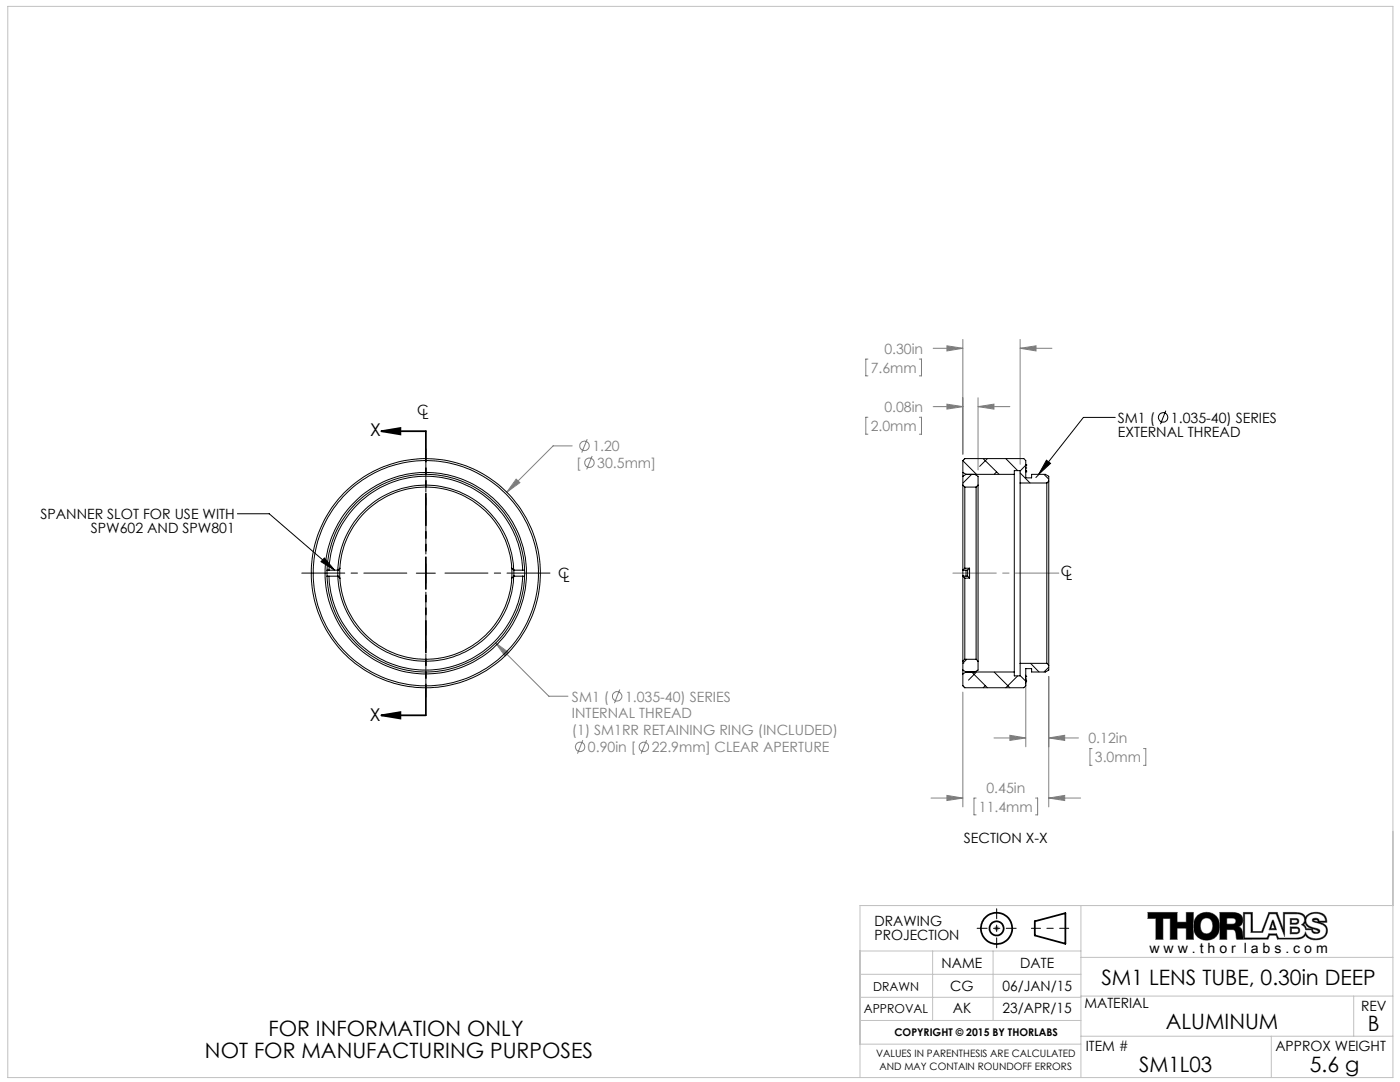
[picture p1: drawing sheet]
<svg xmlns="http://www.w3.org/2000/svg" width="279mm" height="216mm" viewBox="0 0 279 216" stroke-linecap="round" stroke-linejoin="round" font-family="sans-serif">
<g fill="none" stroke="#000" stroke-width=".35">
<path d="M76.1 86h8.9M76.1 86l3.8-.6v1.3zM76.1 142.7h8.9M76.1 142.7l3.8-.6v1.3zM206.5 183.8l6.1-1.6v6.1l-6.1-1.6z"/>
<circle cx="198.9" cy="185.2" r="3.1"/>
<circle cx="198.9" cy="185.2" r="1.4"/>
</g>
<g fill="none" stroke="#808080" stroke-width=".2">
<path d="M173.2 71.6h-.4v3.4h.4M183.5 71.6h.4v3.4h-.4M186.2 69.5h6M189 69l3.2 .5-3.2 .5zM192.2 67.7v22.9M195.2 79.4v14.4M203.6 69.5l3.2-.5v1zM203.6 67.7v24.9M203.6 69.5h6.3M103 95.6l.8 .7-2.7 1.9zM114.2 89h-3.8l-9.3 9.2M117.2 87.6l-1.1 2.7"/>
<path d="M118.2 91l-1.1 2.7M173.2 83.3h-.4v3.3h.4M183.5 83.3h.4v3.3h-.4M186.2 81.1h6M189 80.6l3.2 .5-3.2 .5zM195.2 81.1l3.2-.5v1zM195.2 81.1h6.3M98.9 128.3l2.6 1.9-.7 .7zM98.9 128.3l10.6 10.6h3.8M123.7 137.6l-1.1 2.7M192.2 138.1v22.9M204.7 136v13"/>
<path d="M209.3 135v26M116.3 147.7l-1 2.7M129 147.7l-1 2.7M185.8 159.2h6.4M189 158.7l3.2 .5-3.2 .5zM194.8 159.2h-.4v3.4h.4M198.4 147.2h6.3M201.5 146.7l3.2 .5-3.2 .5zM206.7 159.2h.4v3.4h-.4M209.3 147.2l3.2-.5v1zM209.3 159.2l3.2-.5v1zM209.3 147.2h5.9"/>
<path d="M209.3 159.2h6.4M217.9 149.4h-.4v3.3h.4M228.2 149.4h.5v3.3h-.5M198.4 185.2h1M198.5 184.9l.7 .7M198.9 184.7v1M199.2 184.9l-.7 .7M229.1 182.1h5.8v1.9h1.8v-1.9h1.5v5.3h-1.5v-2.2h-1.8v2.2h-1.4v-4.1h-1.4v4.1h-1.4v-4.1h-1.6zM239 182.7a2.7 2.7 0 0 1 3.3-.2 2.7 2.7 0 0 1 1 3.1 2.65 2.65 0 0 1-3.2 1.9 2.65 2.65 0 0 1-1.9-3.3l.2-.6zM239.9 183.5a1.21 1.21 0 0 1 1.3-.3 1.21 1.21 0 0 1 .8 1.1 1.49 1.49 0 0 1-1.2 2 1.69 1.69 0 0 1-.9-2.8zM244.8 183.2h1.2a.61 .61 0 0 1 .7 .6 .61 .61 0 0 1-.7 .6h-1.2zM247.2 184.9a1.46 1.46 0 0 0 .8-1.6 1.46 1.46 0 0 0-1.3-1.2h-3.2v5.3h1.3v-1.9h1.3a1.71 1.71 0 0 1 .6 1.7l.1 .2h1.3"/>
<path d="M247.2 184.9a2.41 2.41 0 0 1 .9 2.2v.3M247.2 184.9h.1M248.4 182.4h1.3v3.7h2.3l1.4-3.7h1.3l1.7 4.4v-4.4h2.2a1.26 1.26 0 0 1 1.4 .3 1.26 1.26 0 0 1 .1 1.5l-.4 .3a1.2 1.2 0 0 1 .9 1h1.2a.86 .86 0 0 0 .7 .8 .86 .86 0 0 0 .9-.5l-.1-.3a5.9 5.9 0 0 1-2.5-1.2 1.4 1.4 0 0 1 1.3-2 1.84 1.84 0 0 1 2.4 1.5h-1.2a.73 .73 0 0 0-.6-.6 .73 .73 0 0 0-.8 .4l.1 .3a5.7 5.7 0 0 1 2.5 1.1 1.59 1.59 0 0 1-1.5 2.3 2.11 2.11 0 0 1-2.5-1.4 1.54 1.54 0 0 1-1.8 1.3h-3.5l-.4-.9h-1.6l-.3 .8h-4.5zM253.9 183.6h.2l.6 1.9h-1.4zM254 184.1l.4 1.2h-.8zM257.5 183.3h1.1a.58 .58 0 0 1 .6 .6 .58 .58 0 0 1-.6 .5h-1.1zM257.5 185h1.2a.69 .69 0 0 1 .7 .6 .69 .69 0 0 1-.7 .7h-1.2zM257.7 183.5l1.1 .1 .1 .4-.4 .2h-.8zM257.7 185.2h1a.43 .43 0 0 1 .5 .5 .43 .43 0 0 1-.5 .4h-1zM260.5 184.1a1.57 1.57 0 0 0 1.4 1.2h-1.2l-.5-.8zM262 185.3l1.1 .5a.61 .61 0 0 1-.7 .3 .61 .61 0 0 1-.4-.6zM262.1 183.6a.52 .52 0 0 1 .9 .4z"/>
<path d="M263.3 184h.1M263.3 184h1.5a1.84 1.84 0 0 0-2.2-2 2.32 2.32 0 0 0-2.1 1.1 1.76 1.76 0 0 0-2.1-1h-2.3v3.3l-1.2-3.3h-1.7l-1.4 3.8h-1.8l-.1-3.8h-1.8v5.3M263.3 184a1.72 1.72 0 0 1 1.6 1.8 1.72 1.72 0 0 1-1.6 1.7 2.53 2.53 0 0 1-2.8-1 1.59 1.59 0 0 1-1.6 .9h-3.9l-.3-.8h-1.3l-.4 .8h-4.9"/>
<circle cx="116.6" cy="89" r=".95"/>
<circle cx="117.6" cy="92.3" r=".94"/>
<circle cx="123.2" cy="138.9" r=".94"/>
<circle cx="115.8" cy="149" r=".93"/>
<circle cx="128.5" cy="149" r=".94"/>
</g>
<path d="M205.8 185.2h7.5" fill="none" stroke="#000" stroke-width=".2" stroke-dasharray="15.2 1.3 1.3 1.3" stroke-dashoffset="13.4"/>
<path d="M195 185.2h7.8M198.9 181.3v7.8" fill="none" stroke="#000" stroke-width=".2" stroke-dasharray="15.2 1.3 1.3 1.3" stroke-dashoffset="13.2"/>
<g fill="none" stroke="#c0c0c0" stroke-width=".2">
<path d="M1.6 1.3h276.4v213.7h-276.4zM171.6 189.8h44.1M171.6 199h44.1M171.6 194.4h44.1M186.1 189.8v13.8M198.2 189.8v13.8M215.7 198.8h62.3M215.7 180.7v34.3M215.7 191h62.3M270.2 198.8v8M278 180.7h-106.4v34.3M171.6 203.6h44.1"/>
<path d="M171.6 208.4h44.1M215.7 206.8h62.3M253.7 206.8v8.2"/>
</g>
<path d="M240 183.5a1.27 1.27 0 0 1 1.5-.2 1.27 1.27 0 0 1 .5 1.4 1.28 1.28 0 0 1-.6 1.5 1.28 1.28 0 0 1-1.5-.3 2.12 2.12 0 0 1 .1-2.4zM239 182.7a2.83 2.83 0 0 0-.6 3.4 2.83 2.83 0 0 0 3.2 1.4 2.79 2.79 0 0 0 1.7-3.7 2.79 2.79 0 0 0-3.7-1.5zM229.1 182.1h5.8v1.9h1.8v-1.9h1.5v5.3h-1.5v-2.2h-1.8v2.2h-1.4v-4.1h-1.4v4.1h-1.4v-4.1h-1.6zM243.5 182.1h2.7a1.53 1.53 0 0 1 1.7 .9 1.53 1.53 0 0 1-.7 1.9l.5 .4 .2 .3 .2 1.8h-1.3l-.2-1.4-.5-.5h-1.3v1.9h-1.3zM244.8 183.2v1.2h1.4l.4-.4v-.5l-.3-.3zM262.1 183.6h.5a.24 .24 0 0 1 .3 0 .24 .24 0 0 1 0 .3l-.6-.1zM260.5 184.1a1.57 1.57 0 0 0 1.4 1.2h-1.2l-.2-.5a.4 .4 0 0 1 0-.7zM248.1 182.1v5.3h4.9l.4-.8h1.3l.3 .8h3.9a1.64 1.64 0 0 0 1.6-.9 2.71 2.71 0 0 0 3.7 .6 1.66 1.66 0 0 0 .7-1.9 1.66 1.66 0 0 0-1.6-1.2h1.5a1.88 1.88 0 0 0-2.4-2 2.15 2.15 0 0 0-1.9 1.1v-.2a1.84 1.84 0 0 0-2.1-.8h-2.3v3.3l-1.2-3.3h-1.7l-1.4 3.8h-1.8l-.1-3.8zM248.4 182.4h1.3v3.7h2.3l1.4-3.7h1.3l1.7 4.4v-4.4h2.2a1.32 1.32 0 0 1 1.7 1.3l-.1 .4-.5 .4 .2 .1a1.14 1.14 0 0 1 .7 .9h1.2v.4a.85 .85 0 0 0 .9 .4 .85 .85 0 0 0 .7-.6l-.2-.3-.6-.2a2.02 2.02 0 0 1-1.9-1.3 1.53 1.53 0 0 1 1.7-1.7 1.7 1.7 0 0 1 2.1 1.6h-1.2l-.2-.4-.5-.2-.5 .1-.2 .2a.43 .43 0 0 0 .1 .4 .43 .43 0 0 0 .5 .1l.3 .1a1.75 1.75 0 0 1 1.9 1.5 1.83 1.83 0 0 1-2.4 1.7 1.75 1.75 0 0 1-1.8-1.4 1.54 1.54 0 0 1-1.8 1.3h-3.5l-.4-.9h-1.6l-.3 .8h-4.5zM262 185.3l.6 .2a.34 .34 0 0 1 .4 .5l-.4 .1-.4-.2-.2-.2zM253.9 183.6l-.6 1.9h1.4l-.6-1.9zM254 184.1l.4 1.2h-.8zM257.5 183.3h1.4l.3 .3v.5l-.5 .3h-1.2zM257.7 183.5v.7h1l.2-.3-.1-.3zM257.5 185h1.6l.3 .5-.1 .6-.5 .2h-1.3zM257.7 185.2v.9h1.1l.4-.3v-.3l-.3-.3z" fill-rule="evenodd" fill="#000"/>
<g fill="none" stroke="#000" stroke-width=".2">
<path d="M208.8 91.8l.9 .7-2.4 2.2zM222.6 83.3h-6.4l-8.9 11.4M232.7 82l-1.1 2.6M47.4 102.5h6.3l13.1 11.3M64.7 111.3l2.1 2.5-2.7-1.7zM83.1 114.4h3.8M85 112.5v3.8"/>
<circle cx="232.1" cy="83.3" r=".95"/>
</g>
<path d="M81.2 114.4h-21M85 110.5v-20.9M85 118.2v20.9M88.8 114.4h21" fill="none" stroke="#000" stroke-width=".2" stroke-dasharray="15.2 1.3 1.3 1.3" stroke-dashoffset="6.7"/>
<path d="M85 86v56.7" fill="none" stroke="#000" stroke-width=".35" stroke-dasharray="6.3 1.3 1.3 1.3 1.3 1.3" stroke-dashoffset=".2"/>
<path d="M190.2 114.4h21.1" fill="none" stroke="#808080" stroke-width=".2" stroke-dasharray="15.2 1.3 1.3 1.3" stroke-dashoffset="6.6"/>
<g fill="#000">
<path d="M76.1 86l3.8-.6v1.3zM76.1 142.7l3.8-.6v1.3z"/>
<path d="M64.7 111.3l2.1 2.5-2.7-1.7zM208.8 91.8l.9 .7-2.4 2.2z"/>
</g>
<path d="M103 95.6l-1.9 2.6 2.7-1.9zM98.9 128.3l1.9 2.6 .7-.7zM195.2 81.1l3.2-.5v1zM189 80.6l3.2 .5-3.2 .5zM189 69l3.2 .5-3.2 .5zM203.6 69.5l3.2-.5v1zM209.3 147.2l3.2-.5v1zM201.5 146.7l3.2 .5-3.2 .5zM209.3 159.2l3.2-.5v1zM189 158.7l3.2 .5-3.2 .5z" fill="#808080"/>
<g fill="none" stroke="#000" stroke-width=".2">
<path d="M192.2 94.3v.7M192.2 96.8v17M192.2 95v1.8M192.2 94.3l.6 .4M192.2 96.8l.3 .4M192.5 97.2v16.2M192.5 91.5h11.8l.4 .4v3.5h1.2v-.7h2.7l.7 .3v1M192.5 91.5l-.3 .4v2.4M192.5 97.2h2.3M192.5 91.5l-.3 .4 2.7 2.8M192.8 94.7h9.6M192.8 94.7l-.6 .3"/>
<path d="M193.9 94.7l-1.7 1.7M194.5 94.7l.7 .3v1.8M194.8 97.2v34.4M195.2 96.8v35.1M195.2 96.8l-.4 .4M196.2 91.5l3.2 3.2M197.1 91.5l-1.6 1.6M198.9 94.2l-.5 .5M200.7 91.5l2.4 2.4M202.4 94.7v39.4M202.4 94.7v-.8h1.2v2.5M203.6 94.4l2 2"/>
<path d="M203.6 96.4v36M203.6 96.4h5.3M204.7 92.7h.1M204.7 94h.1M204.7 92.9h.1M204.7 94.2h.1M204.7 93.4h.1M204.7 93.8v.2M204.7 92.8l-1.1 1.2M207.4 94.7l-.7 .6M208.4 94.7l.9 .9M208.9 96.4v36"/>
<path d="M209.3 96v36.8M209.3 96l-.4 .4M65.3 115a19.7 19.7 0 0 0 19.7 19.1 19.7 19.7 0 0 0 19.7-19.1M65.3 113.8a19.7 19.7 0 0 1 19.7-19.2 19.7 19.7 0 0 1 19.7 19.2M65.3 113.8v1.2M65.3 115h2.1M65.3 113.8h2.1M65.7 115a19.3 19.3 0 0 0 19.3 18.7 19.3 19.3 0 0 0 19.3-18.7M65.7 113.8a19.3 19.3 0 0 1 19.3-18.8 19.3 19.3 0 0 1 19.3 18.8M67.4 113.8h.1M67.4 113.8a17.6 17.6 0 0 1 17.6-17 17.6 17.6 0 0 1 17.5 17M67.4 115a17.6 17.6 0 0 0 17.6 16.9 17.6 17.6 0 0 0 17.5-16.9"/>
<path d="M67.4 115h.1M67.4 113.8v1.2M67.4 115l.4 .4M67.8 113.4a17.2 17.2 0 0 1 17.2-16.2 17.2 17.2 0 0 1 17.1 16.2M67.8 115.4a17.2 17.2 0 0 0 17.2 16.2 17.2 17.2 0 0 0 17.1-16.2M67.8 113.4v2M67.8 113.4l-.4 .4M102.1 113.4v2M102.1 113.4l.4 .4M102.5 113.8h.1M102.5 115h.1M102.5 113.8v1.2"/>
<path d="M102.5 115l-.4 .4M102.5 115h2.2M102.5 113.8h2.2M104.7 113.8v1.2M192.2 113.8v1.2M192.2 113.8h.1M192.2 115h.1M192.2 115v16.9M192.2 115h.9M192.2 113.8h.9M192.2 115l.3 .4M192.5 115.4v16.2"/>
<path d="M192.5 115.4h1M192.5 113.4h1M192.5 113.4l-.3 .4M192.8 113.8v1.2M193.1 113.8v1.2M193.1 115l.4 .4M193.5 113.4v2M193.5 113.4l-.4 .4M192.2 133.7v.8M192.2 132.3h.1M192.2 134.5v2.3l.3 .4M192.2 131.9v1.8"/>
<path d="M192.2 133.7l.6 .4M192.2 136.8l.3 .4M192.5 131.6h2.3M192.5 131.6l-.3 .3M192.8 134.1h9.6M192.8 134.1l-.6 .4M192.9 131.6l-.7 .7M193.9 134.1l3.2 3.1M194.8 131.6l.4 .3M194.9 134.1l-1.6 1.6M195.2 131.9v1.8l-.7 .4M196.6 136.8l-.4 .4"/>
<path d="M198.4 134.1l3.1 3.1M203.1 134.9l-2.4 2.3M203.6 134.8l1.1 1.1M203.6 132.4v2.5h-1.2v-.8M203.6 132.4h5.3M204.7 135.3h.1M204.7 135h.1M204.7 136h.1M204.7 135.8h.1M204.7 135.6h.1M204.7 135.9h.1M204.7 134.8v.2"/>
<path d="M204.7 135v.3M204.7 135.8v.2M204.7 135.6v.2M204.7 135.3v.3M204.7 136v.8l-.4 .4h-11.8M204.7 134.8v1.4M205.7 132.4l1.7 1.7M208.9 132.4l.4 .4M209.3 133.1l-.9 1M209.3 132.8v.9l-.7 .4h-2.7v-.7h-1.2v1.4"/>
<circle cx="85" cy="114.4" r="20.1"/>
<circle cx="85" cy="114.4" r="22.9"/>
<circle cx="85" cy="114.4" r="22.5"/>
</g>
<g font-size="4.2">
<text x="219.8" y="196.5">SM1 LENS TUBE, 0.30in DEEP</text>
<text x="53.6" y="206.8">FOR INFORMATION ONLY</text>
<text x="232.6" y="205.3">ALUMINUM</text>
<text x="273" y="205.8">B</text>
<text x="40.9" y="211">NOT FOR MANUFACTURING PURPOSES</text>
<text x="227.4" y="213.9">SM1L03</text>
<text x="261.4" y="213.9">5.6 g</text>
</g>
<g font-size="3.5">
<text x="73.8" y="87.1">X</text>
<text x="73.8" y="143.9">X</text>
</g>
<g font-size="2.8" fill="#808080">
<text x="176.5" y="70.6">0.30in</text>
<text x="173.8" y="74.4">7.6mm</text>
<text x="176.5" y="82.2">0.08in</text>
<text x="173.8" y="86">2.0mm</text>
<text x="115" y="93.4">[</text>
<text x="118.2" y="90">1.20</text>
<text x="119.2" y="93.4">30.5mm]</text>
<text x="114.2" y="140">SM1 (</text>
<text x="114.2" y="143.4">INTERNAL THREAD</text>
<text x="124.7" y="140">1.035-40) SERIES</text>
<text x="114.2" y="146.7">(1) SM1RR RETAINING RING (INCLUDED)</text>
<text x="217.2" y="148.3">0.12in</text>
<text x="117.3" y="150.1">0.90in [</text>
<text x="130.1" y="150.1">22.9mm] CLEAR APERTURE</text>
<text x="218.5" y="152.1">3.0mm</text>
<text x="195.4" y="162">11.4mm</text>
<text x="196.9" y="158.2">0.45in</text>
</g>
<g font-size="2.8">
<text x="83.2" y="82.7">C</text>
<text x="84.3" y="83.5">L</text>
<text x="223.1" y="87.2">EXTERNAL THREAD</text>
<text x="223.1" y="84.3">SM1 (</text>
<text x="233.7" y="84.3">1.035-40) SERIES</text>
<text x="8.1" y="103.6">SPANNER SLOT FOR USE WITH</text>
<text x="18.1" y="106.4">SPW602 AND SPW801</text>
<text x="111.4" y="115.3">C</text>
<text x="112.4" y="116.1">L</text>
<text x="211.7" y="114.9">C</text>
<text x="212.7" y="115.7">L</text>
<text x="192.4" y="168.2">SECTION X-X</text>
<text x="174.5" y="184.8">DRAWING</text>
<text x="174.5" y="187.6">PROJECTION</text>
<text x="229.4" y="190.2">w w w . t h o r l a b s . c o m</text>
<text x="187.9" y="193.2">NAME</text>
<text x="189.7" y="197.7">CG</text>
<text x="200.1" y="197.7">06/JAN/15</text>
<text x="203.6" y="193.2">DATE</text>
<text x="190.1" y="202.2">AK</text>
<text x="200.1" y="202.2">23/APR/15</text>
<text x="216.4" y="201.2">MATERIAL</text>
<text x="271.6" y="201.8">REV</text>
<text x="216.7" y="209.7">ITEM #</text>
<text x="254.5" y="209.7">APPROX WEIGHT</text>
</g>
<g font-size="2.5">
<text x="174.2" y="197.7">DRAWN</text>
<text x="172.4" y="202.2">APPROVAL</text>
</g>
<text font-size="2.1" x="178.5" y="206.8">COPYRIGHT © 2015 BY THORLABS</text>
<g font-size="2">
<text x="174.8" y="211">VALUES IN PARENTHESIS ARE CALCULATED</text>
<text x="175.5" y="213.5">AND MAY CONTAIN ROUNDOFF ERRORS</text>
</g>
</svg>
